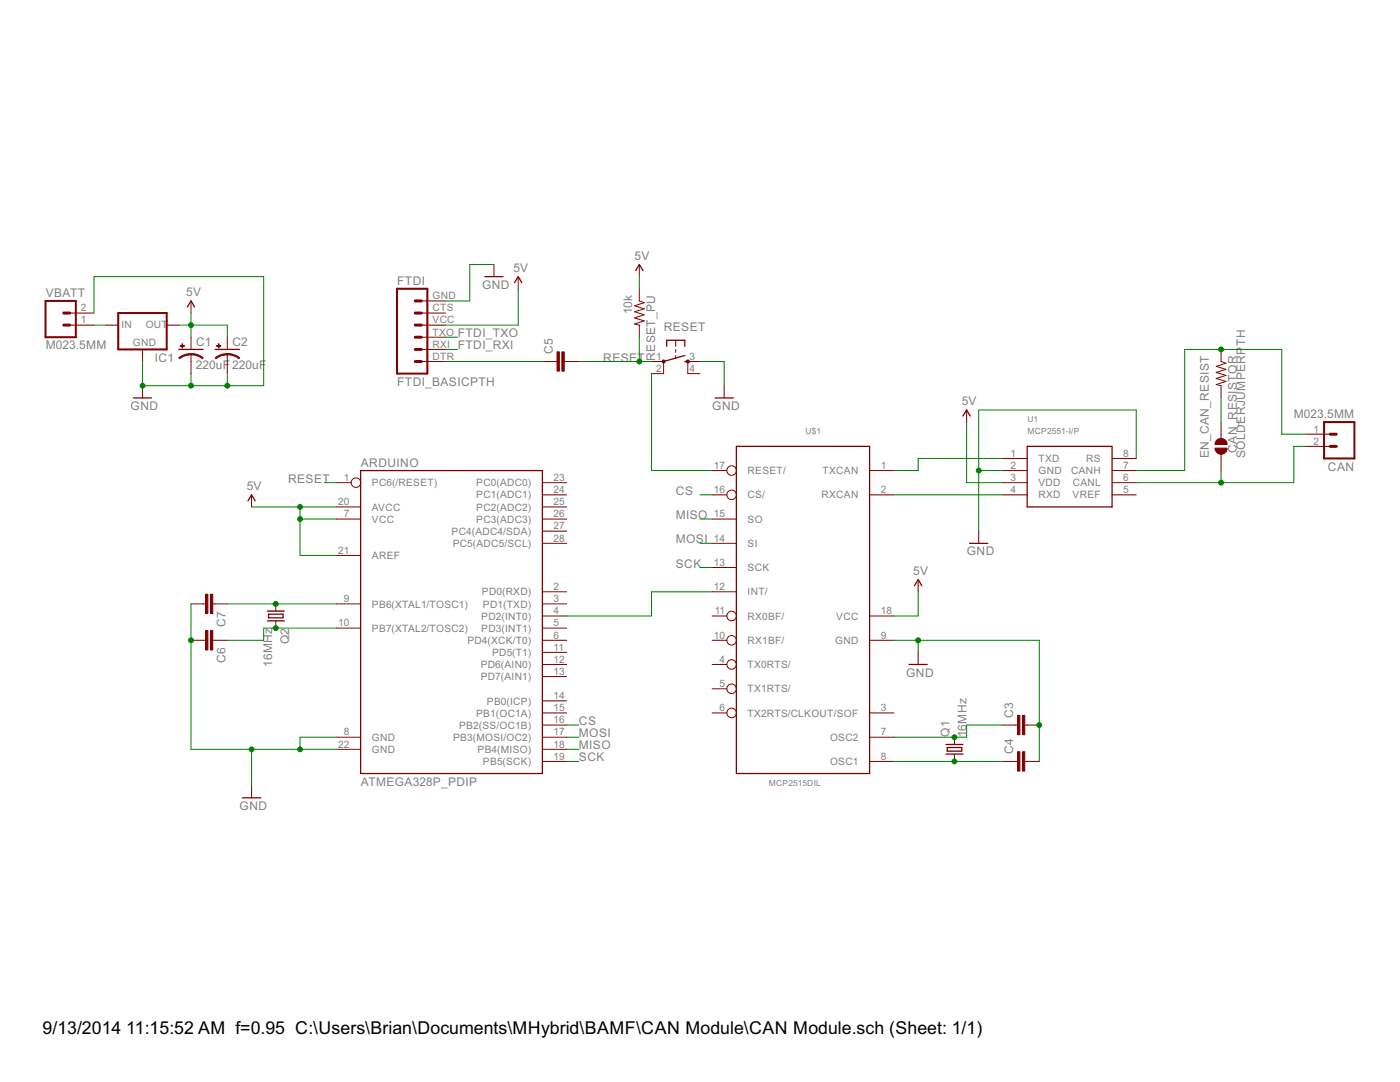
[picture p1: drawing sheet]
<svg xmlns="http://www.w3.org/2000/svg" width="279mm" height="216mm" viewBox="0 0 279 216" stroke-linecap="round" stroke-linejoin="round" font-family="sans-serif">
<g fill="none" stroke="#800000" stroke-width=".25">
<path d="M96.8 55.2h3.6M102.7 56.4l.7-1.2 .7 1.2M126.9 54l.7-1.2 .7 1.2M26.6 79.4h3.6M35.7 69.7h4.8M37.4 61.3l.7-1.3 .7 1.3M42.9 69.7h4.9M133.1 69.1v-1.2h3.6v1.2M136.7 72.1h.6M136.7 70.9l-4.3 1.2M142.7 79.4h3.6M49.5 99.9l.7-1.2 .7 1.2"/>
<path d="M72 93.9h36.2v60.4h-36.2zM147 89.1h26.5v65.2h-26.5zM192.2 83l.7-1.2 .7 1.2M205 89.1h16.9v12.1h-16.9zM182.5 116.9l.7-1.2 .8 1.2M193.5 108.4h3.6M53.3 123.9h3.4M53.3 121.9h3.4M53.6 122.6h2.9v.7h-2.9zM181.4 132.6h3.6M48.4 159.2h3.6M188.8 148.5h3.4"/>
<path d="M188.8 150.5h3.4M189 149.2h2.9v.7h-2.9z"/>
</g>
<g fill="none" stroke="#800000" stroke-width=".2">
<path d="M98.6 52.8v2.4M103.4 55.2v2.4M127.6 57.6v2.4l1 .4-2 .6 2 .6-2 .6 2 .6-2 .6 2 .6-2 .6 1 .3v2.4M127.6 52.8v2.4M13.9 64.9h4.9M13.9 62.5h4.9M21.2 64.9h2.4M28.4 69.7v2.4M28.4 77v2.4M33.3 64.9h2.4M38.1 60v2.5M38.1 67.3v2.4"/>
<path d="M38.1 70.7v3.8M45.4 67.3v2.4M45.4 70.7v3.8M84.1 72.1h4.8M84.1 69.7h4.8M84.1 67.3h4.8M84.1 64.9h4.8M84.1 62.5h4.8M84.1 60h4.8M108.2 72.1h2.9M112.6 72.1h2.9M130 72.1h2.4v2.4h-2.4"/>
<path d="M134.9 67.9v1.2M134.9 69.7v.6M134.9 70.9v.6M139.7 72.1h-2.4v2.4h2.4M144.5 77v2.4M243.7 69.7v2.4l1 .4-2 .6 2 .6-2 .6 2 .6-2 .6 2 .6-2 .6 1 .3v2.4M50.2 98.7v2.5M67.1 96.3h3M108.2 98.7h4.9M108.2 96.3h4.9M142.1 98.7h3M142.1 93.9h3"/>
<path d="M173.5 98.7h4.9M173.5 93.9h4.9M192.9 81.8v2.4M200.2 98.7h4.8M200.2 96.3h4.8M200.2 93.9h4.8M200.2 91.5h4.8M221.9 98.7h4.9M221.9 96.3h4.9M221.9 93.9h4.9M221.9 91.5h4.9M243.7 84.2v3.3"/>
<path d="M243.7 90.6v3.3M260.6 86.6h4.9M260.6 89.1h4.9M67.1 103.6h4.9M67.1 110.8h4.9M67.1 101.2h4.9M108.2 103.6h4.9M108.2 101.2h4.9M108.2 118.1h4.9M108.2 108.4h4.9M108.2 106h4.9M142.1 103.6h4.9"/>
<path d="M142.1 118.1h4.9M142.1 108.4h4.9M142.1 113.2h4.9M183.2 115.7v2.4M195.3 106v2.4M38.1 120.5h2.9M38.1 127.8h2.9M42.5 120.5h2.9M42.5 127.8h2.9M55 120.5v1.4M55 123.9v1.4M67.1 125.3h4.9"/>
<path d="M67.1 120.5h4.9M108.2 125.3h4.9M108.2 120.5h4.9M108.2 139.8h4.9M108.2 135h4.9M108.2 132.6h4.9M108.2 130.2h4.9M108.2 127.8h4.9M108.2 122.9h4.9M142.1 132.6h3M142.1 127.8h3M142.1 122.9h3"/>
<path d="M142.1 137.4h3M173.5 127.8h4.9M173.5 122.9h4.9M183.2 130.2v2.4M50.2 156.8v2.4M67.1 147.1h4.9M67.1 149.5h4.9M108.2 151.9h4.9M108.2 147.1h4.9M108.2 149.5h4.9M108.2 144.7h4.9M108.2 142.3h4.9"/>
<path d="M142.1 142.3h3M173.5 151.9h4.9M173.5 147.1h4.9M173.5 142.3h4.9M190.5 147.1v1.4M190.5 150.5v1.4M200.2 151.9h2.9M200.2 144.7h2.9M204.5 151.9h2.9M204.5 144.7h2.9"/>
<circle cx="71" cy="96.3" r=".95"/>
<circle cx="146" cy="93.9" r=".95"/>
<circle cx="146" cy="98.7" r=".95"/>
<circle cx="146" cy="132.6" r=".95"/>
<circle cx="146" cy="127.8" r=".95"/>
<circle cx="146" cy="122.9" r=".95"/>
<circle cx="146" cy="137.4" r=".95"/>
<circle cx="146" cy="142.3" r=".95"/>
</g>
<path d="M79.2 57.6h6.1v16.9h-6.1zM9.1 60h6v7.3h-6zM23.6 62.5h9.7v7.2h-9.7zM264.2 84.2h6.1v7.3h-6.1z" fill="none" stroke="#800000" stroke-width=".4"/>
<path d="M12.7 62.5h1.2M12.7 64.9h1.2M82.9 67.3h1.2M82.9 69.7h1.2M82.9 72.1h1.2M82.9 62.5h1.2M82.9 64.9h1.2M82.9 60h1.2M265.5 89.1h1.2M265.5 86.6h1.2" fill="none" stroke="#800000" stroke-width=".59"/>
<g fill="#800000" stroke="#800000" stroke-width=".2">
<path d="M242.9 87.8a1.22 1.22 0 0 1 1.3-.2 1.22 1.22 0 0 1 .7 1.1h-2.4v-.4z" fill-rule="evenodd"/>
<path d="M242.5 89.4h2.4a1.21 1.21 0 0 1-1.2 1.2 1.21 1.21 0 0 1-1.2-1.2z" fill-rule="evenodd"/>
<path d="M38.1 70.5l1.3 .3 1.2 .6-.2 .2-1.3-.7-1-.1z" fill-rule="evenodd"/>
<path d="M35.7 71.4l1.1-.6 1.3-.2v.2l-1.4 .3-.9 .5z" fill-rule="evenodd"/>
<path d="M45.4 70.5l1.3 .3 1.1 .6-.1 .2-1.3-.7-1-.1z" fill-rule="evenodd"/>
<path d="M42.9 71.4l1.2-.6 1.3-.2v.2l-1.5 .3-.8 .5z" fill-rule="evenodd"/>
<path d="M132.2 71.9h.5l.1 .2-.1 .2-.3 .2-.2-.2z" fill-rule="evenodd"/>
<path d="M137.1 71.9h.4v.4l-.2 .2-.2-.2z" fill-rule="evenodd"/>
</g>
<g fill="#800000" stroke="#800000" stroke-width=".2">
<path d="M36 69h.8v.1h-.8z"/>
<path d="M36.3 68.6h.1v.8h-.1z"/>
<path d="M43.2 69h.9v.1h-.9z"/>
<path d="M43.6 68.6h.1v.8h-.1z"/>
<path d="M204 142.7h.5v3.9h-.5z"/>
<path d="M203.1 142.7h.4v3.9h-.4z"/>
<path d="M204 150h.5v3.9h-.5z"/>
<path d="M203.1 150h.4v3.9h-.4z"/>
<path d="M112.1 70.2h.5v3.9h-.5z"/>
<path d="M111.2 70.2h.4v3.9h-.4z"/>
<path d="M41 125.8h.5v3.9h-.5z"/>
<path d="M42 125.8h.5v3.9h-.5z"/>
<path d="M41 118.6h.5v3.8h-.5z"/>
<path d="M42 118.6h.5v3.8h-.5z"/>
</g>
<g fill="none" stroke="#008000" stroke-width=".2">
<path d="M98.6 52.8h-4.9v7.2h-4.8M103.4 57.6v7.3h-14.5M127.6 55.2v2.4M18.8 64.9h2.4M18.8 62.5v-7.3h33.8v21.8h-24.2v-4.9M35.7 64.9h9.7v2.4M38.1 62.5v4.8M38.1 74.5v2.5M45.4 74.5v2.5M88.9 72.1h19.3M88.9 69.7h2.4M88.9 67.3h2.4"/>
<path d="M115.5 72.1h14.5M127.6 67.3v4.8M130 74.5v19.4h12.1M139.7 72.1h4.8v4.9M243.7 79.4v4.8M64.7 96.3h2.4M139.7 98.7h2.4M178.4 98.7h21.8M192.9 84.2v12.1h7.3M195.3 93.9h4.9M200.2 91.5h-17v2.4h-4.8M226.8 91.5v-9.7h-31.5v24.2"/>
<path d="M243.7 93.9v2.4M260.6 89.1h-2.4v7.2h-31.4M260.6 86.6h-4.8v-16.9h-19.4v24.2h-9.6M50.2 101.2h16.9M59.9 103.6h7.2M59.9 101.2v9.6h7.2M139.7 103.6h2.4M139.7 113.2h2.4M139.7 108.4h2.4M142.1 118.1h-12.1v4.8h-16.9M183.2 118.1v4.8h-4.8M38.1 120.5v29h29"/>
<path d="M45.4 120.5h21.7M67.1 125.3h-14.5v2.5h-7.2M178.4 127.8h29v24.1M183.2 127.8v2.4M50.2 149.5v7.3M67.1 147.1h-7.2v2.4M113.1 149.5h2.4M113.1 147.1h2.4M113.1 151.9h2.4M113.1 144.7h2.4M178.4 151.9h21.8M200.2 144.7h-7.3v2.4h-14.5"/>
</g>
<g fill="#008000" stroke="#008000" stroke-width=".2">
<circle cx="38.1" cy="64.9" r=".49"/>
<circle cx="59.9" cy="101.2" r=".49"/>
<circle cx="59.9" cy="103.6" r=".49"/>
<circle cx="28.4" cy="77" r=".49"/>
<circle cx="38.1" cy="77" r=".49"/>
<circle cx="45.4" cy="77" r=".49"/>
<circle cx="59.9" cy="149.5" r=".49"/>
<circle cx="38.1" cy="127.8" r=".49"/>
<circle cx="50.2" cy="149.5" r=".49"/>
<circle cx="183.2" cy="127.8" r=".49"/>
<circle cx="207.4" cy="144.7" r=".49"/>
<circle cx="195.3" cy="93.9" r=".49"/>
<circle cx="243.7" cy="69.7" r=".49"/>
<circle cx="243.7" cy="96.3" r=".49"/>
<circle cx="127.6" cy="72.1" r=".49"/>
<circle cx="190.5" cy="147.1" r=".49"/>
<circle cx="190.5" cy="151.9" r=".49"/>
<circle cx="55" cy="125.3" r=".49"/>
<circle cx="55" cy="120.5" r=".49"/>
</g>
<g font-size="4">
<text x="8.5" y="206.4">9/13/2014</text>
<text x="25.2" y="206.4">11:15:52 AM f=0.95 C:\Users\Brian\Documents\MHybrid\BAMF\CAN Module\CAN Module.sch (Sheet: 1/1)</text>
</g>
<g font-size="2.7" fill="#808080">
<text x="126.6" y="51.8">5V</text>
<text x="9.1" y="59.3">VBATT</text>
<text x="37.1" y="59.1">5V</text>
<text x="79.3" y="56.9">FTDI</text>
<text x="96.2" y="57.6">GND</text>
<text x="102.4" y="54.2">5V</text>
<text x="126.2" y="62.7" transform="rotate(-90 126.2 62.7)">10k</text>
<text x="9.1" y="69.7">M023.5MM</text>
<text x="39.1" y="69.1">C1</text>
<text x="46.4" y="69.1">C2</text>
<text x="91.4" y="67.3">FTDI_TXO</text>
<text x="91.4" y="69.7">FTDI_RXI</text>
<text x="110.3" y="70.6" transform="rotate(-90 110.3 70.6)">C5</text>
<text x="130.7" y="72" transform="rotate(-90 130.7 72)">RESET_PU</text>
<text x="132.5" y="66.1">RESET</text>
<text x="248.5" y="69.1" transform="rotate(-90 248.5 69.1)">TH</text>
<text x="30.9" y="72.1">IC1</text>
<text x="39.1" y="73.7">220uF</text>
<text x="46.3" y="73.7">220uF</text>
<text x="79.3" y="77">FTDI_BASICPTH</text>
<text x="120.4" y="72.1">RESET</text>
<text x="26.1" y="81.8">GND</text>
<text x="142.2" y="81.8">GND</text>
<text x="191.9" y="80.8">5V</text>
<text x="258.2" y="83.5">M023.5MM</text>
<text x="72" y="93.2">ARDUINO</text>
<text x="241.3" y="91.4" transform="rotate(-90 241.3 91.4)">EN_CAN_RESIST</text>
<text x="246.8" y="90.4" transform="rotate(-90 246.8 90.4)">CAN_RESISTOR</text>
<text x="248.5" y="91.4" transform="rotate(-90 248.5 91.4)">SOLDERJUMPERP</text>
<text x="265" y="93.9">CAN</text>
<text x="49.2" y="97.8">5V</text>
<text x="57.5" y="96.3">RESET</text>
<text x="134.9" y="98.7">CS</text>
<text x="134.9" y="103.6">MISO</text>
<text x="134.9" y="113.2">SCK</text>
<text x="134.9" y="108.4">MOSI</text>
<text x="192.9" y="110.8">GND</text>
<text x="182.3" y="114.7">5V</text>
<text x="45" y="125.1" transform="rotate(-90 45 125.1)">C7</text>
<text x="57.7" y="128.6" transform="rotate(-90 57.7 128.6)">Q2</text>
<text x="45" y="132.3" transform="rotate(-90 45 132.3)">C6</text>
<text x="54.3" y="133.1" transform="rotate(-90 54.3 133.1)">16MHz</text>
<text x="180.9" y="135">GND</text>
<text x="202.2" y="143.2" transform="rotate(-90 202.2 143.2)">C3</text>
<text x="115.6" y="149.5">MISO</text>
<text x="115.6" y="147.1">MOSI</text>
<text x="115.6" y="144.7">CS</text>
<text x="189.5" y="147.1" transform="rotate(-90 189.5 147.1)">Q1</text>
<text x="192.9" y="147.1" transform="rotate(-90 192.9 147.1)">16MHz</text>
<text x="115.6" y="151.9">SCK</text>
<text x="202.2" y="150.4" transform="rotate(-90 202.2 150.4)">C4</text>
<text x="47.8" y="161.6">GND</text>
<text x="72" y="156.8">ATMEGA328P_PDIP</text>
</g>
<g font-size="2.3" fill="#808080">
<text x="86.3" y="59.7">GND</text>
<text x="16.2" y="64.5">1</text>
<text x="16.2" y="62.1">2</text>
<text x="24.2" y="65.5">IN</text>
<text x="29.1" y="65.5">OUT</text>
<text x="86.3" y="64.5">VCC</text>
<text x="86.3" y="62.1">CTS</text>
<text x="26.5" y="69">GND</text>
<text x="86.3" y="71.8">DTR</text>
<text x="86.3" y="69.4">RXI</text>
<text x="86.3" y="67">TXO</text>
<text x="131" y="71.8">1</text>
<text x="137.6" y="71.8">3</text>
<text x="131" y="74.2">2</text>
<text x="137.6" y="74.2">4</text>
<text x="262.1" y="86.3">1</text>
<text x="262.1" y="88.7">2</text>
<text x="68.6" y="96">1</text>
<text x="110.5" y="96">23</text>
<text x="142.5" y="93.6">17</text>
<text x="149.2" y="94.6">RESET/</text>
<text x="164.2" y="94.6">TXCAN</text>
<text x="175.8" y="93.6">1</text>
<text x="201.7" y="91.1">1</text>
<text x="201.7" y="93.6">2</text>
<text x="201.7" y="96">3</text>
<text x="207.3" y="92.2">TXD</text>
<text x="207.3" y="94.6">GND</text>
<text x="213.7" y="94.6">CANH</text>
<text x="216.8" y="92.2">RS</text>
<text x="224.2" y="96">6</text>
<text x="224.2" y="93.6">7</text>
<text x="224.2" y="91.1">8</text>
<text x="67.5" y="100.8">20</text>
<text x="74.2" y="101.9">AVCC</text>
<text x="74.2" y="97">PC6(/RESET)</text>
<text x="95.1" y="101.9">PC2(ADC2)</text>
<text x="95.1" y="99.5">PC1(ADC1)</text>
<text x="95.1" y="97.1">PC0(ADC0)</text>
<text x="110.5" y="100.8">25</text>
<text x="110.5" y="98.4">24</text>
<text x="142.5" y="98.4">16</text>
<text x="149.2" y="99.5">CS/</text>
<text x="164" y="99.5">RXCAN</text>
<text x="175.8" y="98.4">2</text>
<text x="201.7" y="98.4">4</text>
<text x="207.3" y="97">VDD</text>
<text x="207.3" y="99.5">RXD</text>
<text x="214.1" y="99.5">VREF</text>
<text x="214.1" y="97.1">CANL</text>
<text x="224.2" y="98.4">5</text>
<text x="68.6" y="103.2">7</text>
<text x="74.2" y="104.3">VCC</text>
<text x="90.1" y="106.7">PC4(ADC4/SDA)</text>
<text x="95.1" y="104.3">PC3(ADC3)</text>
<text x="110.5" y="105.6">27</text>
<text x="110.5" y="103.2">26</text>
<text x="142.5" y="103.2">15</text>
<text x="149.2" y="104.3">SO</text>
<text x="67.5" y="110.5">21</text>
<text x="74.2" y="111.6">AREF</text>
<text x="90.4" y="109.1">PC5(ADC5/SCL)</text>
<text x="110.5" y="108.1">28</text>
<text x="142.5" y="108.1">14</text>
<text x="142.5" y="112.9">13</text>
<text x="149.2" y="109.1">SI</text>
<text x="149.2" y="114">SCK</text>
<text x="96.2" y="118.8">PD0(RXD)</text>
<text x="110.5" y="117.7">2</text>
<text x="142.5" y="117.7">12</text>
<text x="149.2" y="118.8">INT/</text>
<text x="67.5" y="125">10</text>
<text x="68.6" y="120.2">9</text>
<text x="74.2" y="121.2">PB6(XTAL1/TOSC1)</text>
<text x="96.1" y="123.7">PD2(INT0)</text>
<text x="96.4" y="121.2">PD1(TXD)</text>
<text x="110.5" y="125">5</text>
<text x="110.5" y="122.6">4</text>
<text x="110.5" y="120.2">3</text>
<text x="142.6" y="122.6">11</text>
<text x="149.2" y="123.7">RX0BF/</text>
<text x="166.9" y="123.6">VCC</text>
<text x="175.8" y="122.6">18</text>
<text x="74.2" y="126.1">PB7(XTAL2/TOSC2)</text>
<text x="93.3" y="128.5">PD4(XCK/T0)</text>
<text x="96.1" y="126.1">PD3(INT1)</text>
<text x="98.2" y="130.9">PD5(T1)</text>
<text x="110.5" y="129.8">11</text>
<text x="110.5" y="127.4">6</text>
<text x="142.5" y="127.4">10</text>
<text x="149.2" y="128.5">RX1BF/</text>
<text x="166.7" y="128.5">GND</text>
<text x="175.8" y="127.4">9</text>
<text x="95.9" y="135.7">PD7(AIN1)</text>
<text x="95.9" y="133.3">PD6(AIN0)</text>
<text x="110.5" y="134.7">13</text>
<text x="110.5" y="132.3">12</text>
<text x="143.6" y="132.3">4</text>
<text x="143.6" y="137.1">5</text>
<text x="149.2" y="133.3">TX0RTS/</text>
<text x="95" y="143">PB1(OC1A)</text>
<text x="97.2" y="140.6">PB0(ICP)</text>
<text x="110.5" y="141.9">15</text>
<text x="110.5" y="139.5">14</text>
<text x="143.6" y="141.9">6</text>
<text x="149.2" y="138.2">TX1RTS/</text>
<text x="149.2" y="143">TX2RTS/CLKOUT/SOF</text>
<text x="175.8" y="141.9">3</text>
<text x="67.5" y="149.2">22</text>
<text x="68.6" y="146.8">8</text>
<text x="74.2" y="147.8">GND</text>
<text x="90.4" y="147.8">PB3(MOSI/OC2)</text>
<text x="91.6" y="145.4">PB2(SS/OC1B)</text>
<text x="110.5" y="149.2">18</text>
<text x="110.5" y="146.8">17</text>
<text x="110.5" y="144.3">16</text>
<text x="165.7" y="147.8">OSC2</text>
<text x="175.8" y="146.8">7</text>
<text x="74.2" y="150.2">GND</text>
<text x="95.3" y="150.3">PB4(MISO)</text>
<text x="96.4" y="152.7">PB5(SCK)</text>
<text x="110.5" y="151.6">19</text>
<text x="165.7" y="152.7">OSC1</text>
<text x="175.8" y="151.6">8</text>
</g>
<g font-size="1.9" fill="#808080">
<text x="160.8" y="86.6">U$1</text>
<text x="205" y="86.6">MCP2551-I/P</text>
<text x="205" y="84.2">U1</text>
<text x="153.4" y="156.8">MCP2515DIL</text>
</g>
</svg>
